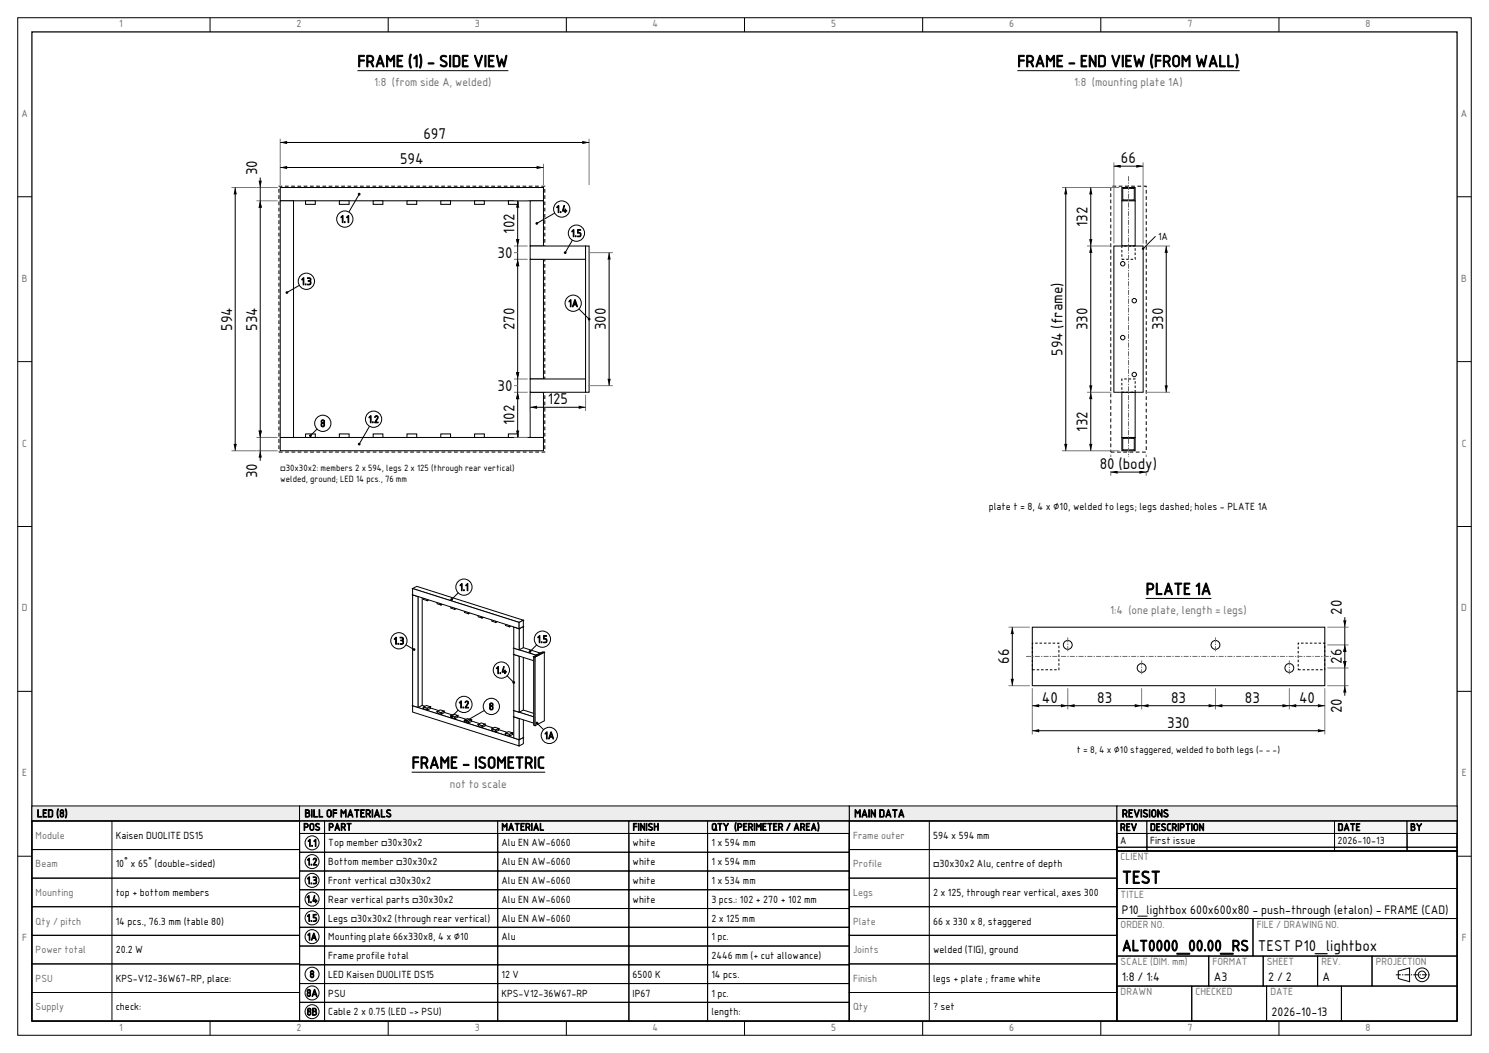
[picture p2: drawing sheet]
<svg xmlns="http://www.w3.org/2000/svg" width="420mm" height="297mm" viewBox="0 0 420 297" stroke-linecap="round" stroke-linejoin="round" font-family="sans-serif">
<g fill="none" stroke="#000" stroke-width=".28">
<path d="M5 5h410v287h-410zM59.3 5v4M109.5 5v4M159.7 5v4M210 5v4M260.2 5v4M310.5 5v4M360.7 5v4M5 55.5h4M411 55.5h4M5 102h4M411 102h4"/>
<path d="M5 148.5h4M411 148.5h4M5 195h4M411 195h4M5 241.5h4M411 241.5h4M59.3 288v4M109.5 288v4M159.7 288v4M210 288v4M260.2 288v4M310.5 288v4"/>
<path d="M360.7 288v4"/>
</g>
<path d="M9 9h402v279h-402z" fill="none" stroke="#000" stroke-width=".35"/>
<path d="M78.7 52.5h75v75h-75z" fill="none" stroke="#000" stroke-width=".28" stroke-dasharray="1.1 .7" stroke-linecap="butt"/>
<g fill="#fff" stroke="#000" stroke-width=".28">
<path d="M79 52.9h74.3v3.7h-74.3z" fill-rule="evenodd"/>
<path d="M79 123.4h74.3v3.7h-74.3z" fill-rule="evenodd"/>
<path d="M79 56.6h3.8v66.8h-3.8z" fill-rule="evenodd"/>
<path d="M149.5 56.6h3.8v12.8h-3.8z" fill-rule="evenodd"/>
<path d="M149.5 73.1h3.8v33.8h-3.8z" fill-rule="evenodd"/>
<path d="M149.5 110.6h3.8v12.8h-3.8z" fill-rule="evenodd"/>
<path d="M149.5 69.4h15.7v3.7h-15.7z" fill-rule="evenodd"/>
<path d="M149.5 106.9h15.7v3.7h-15.7z" fill-rule="evenodd"/>
<path d="M165.2 69.4h1v41.2h-1z" fill-rule="evenodd"/>
<path d="M86.2 56.6h2.7v1h-2.7z" fill-rule="evenodd"/>
<path d="M95.7 56.6h2.8v1h-2.8z" fill-rule="evenodd"/>
<path d="M105.3 56.6h2.7v1h-2.7z" fill-rule="evenodd"/>
<path d="M114.8 56.6h2.7v1h-2.7z" fill-rule="evenodd"/>
<path d="M124.3 56.6h2.8v1h-2.8z" fill-rule="evenodd"/>
<path d="M133.9 56.6h2.7v1h-2.7z" fill-rule="evenodd"/>
<path d="M143.4 56.6h2.8v1h-2.8z" fill-rule="evenodd"/>
<path d="M86.2 122.4h2.7v1h-2.7z" fill-rule="evenodd"/>
<path d="M95.7 122.4h2.8v1h-2.8z" fill-rule="evenodd"/>
<path d="M105.3 122.4h2.7v1h-2.7z" fill-rule="evenodd"/>
<path d="M114.8 122.4h2.7v1h-2.7z" fill-rule="evenodd"/>
<path d="M124.3 122.4h2.8v1h-2.8z" fill-rule="evenodd"/>
<path d="M133.9 122.4h2.7v1h-2.7z" fill-rule="evenodd"/>
<path d="M143.4 122.4h2.8v1h-2.8z" fill-rule="evenodd"/>
</g>
<path d="M79 39.1v13.1M166.2 39.1v13.1M153.3 46.2v6M149.5 111.3v4.6M165.2 111.3v4.6" fill="none" stroke="#7a7a7a" stroke-width=".28"/>
<path d="M79 47.2h74.3M79 40.2h87.2M149.5 114.9h15.7" fill="none" stroke="#000" stroke-width=".28"/>
<path d="M79 47.2l2-.4v.9zM79 40.2l2-.5v.9zM151.4 46.8l1.9 .4-1.9 .5zM164.2 39.7l2 .5-2 .4zM149.5 114.9l2-.5v.9zM163.2 114.4l2 .5-2 .4z" fill="#000"/>
<path d="M119 36.1h7.2v3.8h-7.2z" fill-rule="evenodd" fill="#fff"/>
<path d="M65.3 52.9h13M72.3 56.6h6M65.3 127.1h13M72.3 123.4h6" fill="none" stroke="#7a7a7a" stroke-width=".28"/>
<path d="M66.3 52.9v74.2M73.4 50.1v79.9" fill="none" stroke="#000" stroke-width=".28"/>
<path d="M66.3 52.9l.5 1.9h-.9zM72.9 50.9h1l-.5 2zM73.4 56.6l.5 2h-1zM65.9 125.2h.9l-.5 1.9zM72.9 121.4h1l-.5 2zM73.4 127.1l.5 2h-1z" fill="#000"/>
<path d="M62.2 86.3h3.8v7.5h-3.8z" fill-rule="evenodd" fill="#fff"/>
<path d="M145 56.6h3.8M145 71.3h1M145 69.4h3.8M145 73.1h3.8M165.9 71.3h7M145 108.8h1M145 106.9h3.8M145 110.6h3.8M165.9 108.8h7M145 123.4h3.8" fill="none" stroke="#7a7a7a" stroke-width=".28"/>
<path d="M101.3 54.8l-4 7M146 56.6v66.8M171.8 71.3v37.5" fill="none" stroke="#000" stroke-width=".28"/>
<g fill="#000">
<path d="M146 56.6l.5 2h-.9zM145.6 67.4h.9l-.5 2zM146 73.1l.5 2h-.9zM171.8 71.3l.5 1.9h-.9zM145.6 104.9h.9l-.5 2zM146 110.6l.5 2h-.9zM171.4 106.8h.9l-.5 2zM145.6 121.4h.9l-.5 2z"/>
<circle cx="101.3" cy="54.8" r=".39"/>
</g>
<circle cx="97.3" cy="61.8" r="2.29" fill="#fff" stroke="#000" stroke-width=".28"/>
<path d="M105.4 118.2l-4.1 7.1" fill="none" stroke="#000" stroke-width=".28"/>
<circle cx="101.3" cy="125.3" r=".39" fill="#000"/>
<circle cx="105.4" cy="118.2" r="2.29" fill="#fff" stroke="#000" stroke-width=".28"/>
<path d="M86.4 79.3l-5.5 3.2" fill="none" stroke="#000" stroke-width=".28"/>
<circle cx="80.9" cy="82.5" r=".39" fill="#000"/>
<circle cx="86.4" cy="79.3" r="2.29" fill="#fff" stroke="#000" stroke-width=".28"/>
<path d="M158.4 59l-7 4" fill="none" stroke="#000" stroke-width=".28"/>
<circle cx="151.4" cy="63" r=".39" fill="#000"/>
<circle cx="158.4" cy="59" r="2.29" fill="#fff" stroke="#000" stroke-width=".28"/>
<path d="M162.6 65.8l-3.2 5.5" fill="none" stroke="#000" stroke-width=".28"/>
<circle cx="159.4" cy="71.3" r=".39" fill="#000"/>
<circle cx="162.6" cy="65.8" r="2.29" fill="#fff" stroke="#000" stroke-width=".28"/>
<path d="M161.7 85.5l4.5 4.5" fill="none" stroke="#000" stroke-width=".28"/>
<circle cx="166.2" cy="90" r=".39" fill="#000"/>
<circle cx="161.7" cy="85.5" r="2.29" fill="#fff" stroke="#000" stroke-width=".28"/>
<path d="M91.1 119.4l-3.5 3.5" fill="none" stroke="#000" stroke-width=".28"/>
<circle cx="87.6" cy="122.9" r=".39" fill="#000"/>
<circle cx="91.1" cy="119.4" r="2.29" fill="#fff" stroke="#000" stroke-width=".28"/>
<path d="M100.8 19.9h42.6" fill="none" stroke="#000" stroke-width=".28"/>
<path d="M313.3 52.5h10v75h-10z" fill="none" stroke="#000" stroke-width=".28" stroke-dasharray="1.1 .7" stroke-linecap="butt"/>
<g fill="#fff" stroke="#000" stroke-width=".28">
<path d="M316.4 52.9h3.8v3.7h-3.8z" fill-rule="evenodd"/>
<path d="M316.7 53.1h3.2v3.3h-3.2z" fill-rule="evenodd"/>
<path d="M316.4 123.4h3.8v3.7h-3.8z" fill-rule="evenodd"/>
<path d="M316.7 123.6h3.2v3.3h-3.2z" fill-rule="evenodd"/>
<path d="M316.4 56.6h3.8v12.8h-3.8z" fill-rule="evenodd"/>
<path d="M316.4 73.1h3.8v33.8h-3.8z" fill-rule="evenodd"/>
<path d="M316.4 110.6h3.8v12.8h-3.8z" fill-rule="evenodd"/>
<path d="M314.2 69.4h8.2v41.2h-8.2z" fill-rule="evenodd"/>
<circle cx="316.7" cy="74.4" r=".63"/>
<circle cx="319.9" cy="84.8" r=".63"/>
<circle cx="316.7" cy="95.2" r=".63"/>
<circle cx="319.9" cy="105.6" r=".63"/>
</g>
<path d="M316.4 69.4h3.8v3.7h-3.8zM316.4 106.9h3.8v3.7h-3.8z" fill="none" stroke="#000" stroke-width=".28" stroke-dasharray=".7 .5" stroke-linecap="butt"/>
<path d="M318.3 49.7v80.6" fill="none" stroke="#6e6e6e" stroke-width=".28" stroke-dasharray="1.4 .4 .4 .4" stroke-linecap="butt"/>
<path d="M313.3 128.2v6M323.3 128.2v6" fill="none" stroke="#7a7a7a" stroke-width=".28"/>
<path d="M313.3 133.2h10" fill="none" stroke="#000" stroke-width=".28"/>
<path d="M313.3 133.2l2-.5v.9zM321.4 132.7l1.9 .5-1.9 .4z" fill="#000"/>
<path d="M309.8 129h17v3.8h-17z" fill-rule="evenodd" fill="#fff"/>
<path d="M314.2 45.8v22.9M322.4 45.8v22.9" fill="none" stroke="#7a7a7a" stroke-width=".28"/>
<path d="M314.2 46.9h8.2" fill="none" stroke="#000" stroke-width=".28"/>
<path d="M314.2 46.9l1.9-.5v.9zM320.5 46.4l1.9 .5-1.9 .4z" fill="#000"/>
<path d="M315.8 42.7h5.1v3.9h-5.1z" fill-rule="evenodd" fill="#fff"/>
<path d="M299.6 52.9h16.1M306.6 69.4h6.9M323.1 69.4h6.9M306.6 110.6h6.9M323.1 110.6h6.9M299.6 127.1h16.1" fill="none" stroke="#7a7a7a" stroke-width=".28"/>
<path d="M300.6 52.9v74.2M307.7 52.9v74.2M329 69.4v41.2" fill="none" stroke="#000" stroke-width=".28"/>
<path d="M300.6 52.9l.5 1.9h-.9zM307.7 52.9l.4 1.9h-.9zM307.2 67.4h.9l-.4 2zM307.7 69.4l.4 1.9h-.9zM329 69.4l.4 1.9h-.9zM307.2 108.7h.9l-.4 1.9zM307.7 110.6l.4 2h-.9zM328.5 108.7h.9l-.4 1.9zM300.2 125.2h.9l-.5 1.9zM307.2 125.2h.9l-.4 1.9z" fill="#000"/>
<path d="M296.5 79.2h3.8v21.6h-3.8z" fill-rule="evenodd" fill="#fff"/>
<path d="M287 19.9h62.7M325.9 66.6l-3.5 3.5" fill="none" stroke="#000" stroke-width=".28"/>
<circle cx="322.4" cy="70.1" r=".35" fill="#000"/>
<g fill="#fff" stroke="#000" stroke-width=".28">
<path d="M116.4 199.1l1.2-.6 30 9.5-1.2 .6z" fill-rule="evenodd"/>
<path d="M119.4 199.4l.9-.4 1.1 .3-.9 .5z" fill-rule="evenodd"/>
<path d="M120.5 199.8l.9-.5v.5l-.9 .5z" fill-rule="evenodd"/>
<path d="M119.4 199.4l1.1 .4v.5l-1.1-.4z" fill-rule="evenodd"/>
<path d="M123.3 200.7l.9-.5 1.1 .4-.9 .4z" fill-rule="evenodd"/>
<path d="M124.4 201l.9-.4v.4l-.9 .5z" fill-rule="evenodd"/>
<path d="M123.3 200.7l1.1 .3v.5l-1.1-.4z" fill-rule="evenodd"/>
<path d="M117.9 168.2l1.2-.6v31.3l-1.2 .7z" fill-rule="evenodd"/>
<path d="M127.1 201.9l.9-.5 1.1 .4-.8 .5z" fill-rule="evenodd"/>
<path d="M116.4 167.8l1.5 .4v31.4l-1.5-.5z" fill-rule="evenodd"/>
<path d="M128.3 202.3l.8-.5v.5l-.8 .4z" fill-rule="evenodd"/>
<path d="M127.1 201.9l1.2 .4v.4l-1.2-.3z" fill-rule="evenodd"/>
<path d="M131 203.1l.9-.4 1.1 .3-.9 .5z" fill-rule="evenodd"/>
<path d="M116.4 199.1l30 9.5v1.8l-30-9.6z" fill-rule="evenodd"/>
<path d="M132.1 203.5l.9-.5v.5l-.9 .4z" fill-rule="evenodd"/>
<path d="M131 203.1l1.1 .4v.4l-1.1-.3z" fill-rule="evenodd"/>
<path d="M134.9 204.4l.8-.5 1.2 .4-.9 .4z" fill-rule="evenodd"/>
<path d="M136 204.7l.9-.4v.4l-.9 .5z" fill-rule="evenodd"/>
<path d="M134.9 204.4l1.1 .3v.5l-1.1-.4z" fill-rule="evenodd"/>
<path d="M116.4 167.8l1.2-.7 1.5 .5-1.2 .6z" fill-rule="evenodd"/>
<path d="M119.4 168.6l.9-.5 1.1 .4-.9 .5z" fill-rule="evenodd"/>
<path d="M138.7 205.6l.9-.5 1.1 .4-.9 .4z" fill-rule="evenodd"/>
<path d="M120.5 169l.9-.5v.5l-.9 .4z" fill-rule="evenodd"/>
<path d="M139.8 205.9l.9-.4v.4l-.9 .5z" fill-rule="evenodd"/>
<path d="M119.4 168.6l1.1 .4v.4l-1.1-.3z" fill-rule="evenodd"/>
<path d="M138.7 205.6l1.1 .3v.5l-1.1-.4z" fill-rule="evenodd"/>
<path d="M123.3 169.8l.9-.4 1.1 .3-.9 .5z" fill-rule="evenodd"/>
<path d="M142.6 206.8l.9-.4 1.1 .3-.9 .5z" fill-rule="evenodd"/>
<path d="M124.4 170.2l.9-.5v.5l-.9 .4z" fill-rule="evenodd"/>
<path d="M143.7 207.2l.9-.5v.5l-.9 .4z" fill-rule="evenodd"/>
<path d="M123.3 169.8l1.1 .4v.4l-1.1-.3z" fill-rule="evenodd"/>
<path d="M142.6 206.8l1.1 .4v.4l-1.1-.3z" fill-rule="evenodd"/>
<path d="M146.4 208.6l1.2-.6v1.8l-1.2 .6z" fill-rule="evenodd"/>
<path d="M127.1 171l.9-.4 1.1 .4-.8 .4z" fill-rule="evenodd"/>
<path d="M128.3 171.4l.8-.4v.4l-.8 .5z" fill-rule="evenodd"/>
<path d="M127.1 171l1.2 .4v.5l-1.2-.4z" fill-rule="evenodd"/>
<path d="M146.4 202.6l1.2-.6v6l-1.2 .6z" fill-rule="evenodd"/>
<path d="M144.9 202.2l1.5 .4v6l-1.5-.5z" fill-rule="evenodd"/>
<path d="M144.9 202.2l1.2-.7 1.5 .5-1.2 .6z" fill-rule="evenodd"/>
<path d="M131 172.3l.9-.5 1.1 .4-.9 .4z" fill-rule="evenodd"/>
<path d="M132.1 172.6l.9-.4v.4l-.9 .5z" fill-rule="evenodd"/>
<path d="M131 172.3l1.1 .3v.5l-1.1-.4z" fill-rule="evenodd"/>
<path d="M116.4 166l1.2-.6 30 9.5-1.2 .7z" fill-rule="evenodd"/>
<path d="M144.9 200.4l1.2-.6 6.3 2-1.2 .6z" fill-rule="evenodd"/>
<path d="M144.9 200.4l6.3 2v1.8l-6.3-2z" fill-rule="evenodd"/>
<path d="M134.9 173.5l.8-.5 1.2 .4-.9 .5z" fill-rule="evenodd"/>
<path d="M136 173.9l.9-.5v.5l-.9 .4z" fill-rule="evenodd"/>
<path d="M134.9 173.5l1.1 .4v.4l-1.1-.3z" fill-rule="evenodd"/>
<path d="M151.2 202.4l1.2-.6v1.8l-1.2 .6z" fill-rule="evenodd"/>
<path d="M146.4 185.1l1.2-.7v15.9l-1.2 .6z" fill-rule="evenodd"/>
<path d="M144.9 184.6l1.5 .5v15.8l-1.5-.5z" fill-rule="evenodd"/>
<path d="M138.7 174.7l.9-.4 1.1 .3-.9 .5z" fill-rule="evenodd"/>
<path d="M139.8 175.1l.9-.5v.5l-.9 .5z" fill-rule="evenodd"/>
<path d="M138.7 174.7l1.1 .4v.5l-1.1-.4z" fill-rule="evenodd"/>
<path d="M144.9 184.6l1.2-.6 1.5 .4-1.2 .7z" fill-rule="evenodd"/>
<path d="M142.6 176l.9-.5 1.1 .4-.9 .4z" fill-rule="evenodd"/>
<path d="M143.7 176.3l.9-.4v.4l-.9 .5z" fill-rule="evenodd"/>
<path d="M142.6 176l1.1 .3v.5l-1.1-.4z" fill-rule="evenodd"/>
<path d="M144.9 182.8l1.2-.6 6.3 2-1.2 .6z" fill-rule="evenodd"/>
<path d="M146.4 177.3l1.2-.6v6l-1.2 .6z" fill-rule="evenodd"/>
<path d="M144.9 182.8l6.3 2v1.8l-6.3-2z" fill-rule="evenodd"/>
<path d="M150.5 185.2l.4 .1v19.4l-.4-.2z" fill-rule="evenodd"/>
<path d="M144.9 176.8l1.5 .5v6l-1.5-.5z" fill-rule="evenodd"/>
<path d="M144.9 176.8l1.2-.6 1.5 .5-1.2 .6z" fill-rule="evenodd"/>
<path d="M116.4 166l30 9.6v1.7l-30-9.5z" fill-rule="evenodd"/>
<path d="M151.2 184.8l1.2-.6v1.8l-1.2 .6z" fill-rule="evenodd"/>
<path d="M150.9 185.3l2.6-1.3v19.3l-2.6 1.4z" fill-rule="evenodd"/>
<path d="M146.4 175.6l1.2-.7v1.8l-1.2 .6z" fill-rule="evenodd"/>
<path d="M150.5 185.2l2.6-1.4 .4 .2-2.6 1.3z" fill-rule="evenodd"/>
</g>
<path d="M130.9 165.6l-3.5 3.5" fill="none" stroke="#000" stroke-width=".28"/>
<circle cx="127.4" cy="169.1" r=".39" fill="#000"/>
<circle cx="130.9" cy="165.6" r="2.29" fill="#fff" stroke="#000" stroke-width=".28"/>
<path d="M130.9 198.7l-3.5 3.5" fill="none" stroke="#000" stroke-width=".28"/>
<circle cx="127.4" cy="202.2" r=".39" fill="#000"/>
<circle cx="130.9" cy="198.7" r="2.29" fill="#fff" stroke="#000" stroke-width=".28"/>
<path d="M112.5 180.7l4.3 2.5" fill="none" stroke="#000" stroke-width=".28"/>
<circle cx="116.8" cy="183.2" r=".39" fill="#000"/>
<circle cx="112.5" cy="180.7" r="2.29" fill="#fff" stroke="#000" stroke-width=".28"/>
<path d="M141.4 189l3.5 3.5" fill="none" stroke="#000" stroke-width=".28"/>
<circle cx="144.9" cy="192.5" r=".39" fill="#000"/>
<circle cx="141.4" cy="189" r="2.29" fill="#fff" stroke="#000" stroke-width=".28"/>
<path d="M153 180.3l-3.5 3.5" fill="none" stroke="#000" stroke-width=".28"/>
<circle cx="149.5" cy="183.8" r=".39" fill="#000"/>
<circle cx="153" cy="180.3" r="2.29" fill="#fff" stroke="#000" stroke-width=".28"/>
<path d="M151.5 203.9l3.4 3.5" fill="none" stroke="#000" stroke-width=".28"/>
<circle cx="151.5" cy="203.9" r=".39" fill="#000"/>
<circle cx="154.9" cy="207.4" r="2.29" fill="#fff" stroke="#000" stroke-width=".28"/>
<path d="M138.6 199.2l-7 4.1" fill="none" stroke="#000" stroke-width=".28"/>
<circle cx="131.6" cy="203.3" r=".39" fill="#000"/>
<circle cx="138.6" cy="199.2" r="2.29" fill="#fff" stroke="#000" stroke-width=".28"/>
<path d="M116.1 217.8h37.7" fill="none" stroke="#000" stroke-width=".28"/>
<path d="M291.2 176.9h82.5v16.5h-82.5z" fill-rule="evenodd" fill="#fff" stroke="#000" stroke-width=".28"/>
<path d="M291.2 181.4h7.5v7.5h-7.5zM366.2 181.4h7.5v7.5h-7.5z" fill="none" stroke="#000" stroke-width=".28" stroke-dasharray=".7 .5" stroke-linecap="butt"/>
<g fill="#fff" stroke="#000" stroke-width=".28">
<circle cx="301.2" cy="181.9" r="1.25"/>
<circle cx="322" cy="188.4" r="1.25"/>
<circle cx="342.8" cy="181.9" r="1.25"/>
<circle cx="363.7" cy="188.4" r="1.25"/>
</g>
<path d="M301.2 179.8v4.2M342.8 179.8v4.2M289.4 185.2h86M322 186.3v4.2M363.7 186.3v4.2" fill="none" stroke="#6e6e6e" stroke-width=".28" stroke-dasharray="1.4 .4 .4 .4" stroke-linecap="butt"/>
<path d="M291.2 194.1v13.1M301.2 194.1v6M322 194.1v6M342.8 194.1v6M363.7 194.1v6M373.7 194.1v13.1" fill="none" stroke="#7a7a7a" stroke-width=".28"/>
<path d="M291.2 199h82.5M291.2 206.1h82.5" fill="none" stroke="#000" stroke-width=".28"/>
<path d="M291.2 199l1.9-.4v.9zM299.2 198.6l2 .4-2 .5zM301.2 199l1.9-.4v.9zM320.1 198.6l1.9 .4-1.9 .5zM322 199l2-.4v.9zM340.9 198.6l1.9 .4-1.9 .5zM342.8 199l2-.4v.9zM361.7 198.6l2 .4-2 .5zM363.7 199l1.9-.4v.9zM371.7 198.6l2 .4-2 .5zM291.2 206.1l1.9-.5v1zM371.7 205.6l2 .5-2 .5z" fill="#000"/>
<path d="M328.8 202h7.2v3.8h-7.2z" fill-rule="evenodd" fill="#fff"/>
<path d="M284.5 176.9h6M374.4 176.9h6M284.5 193.4h6M374.4 181.9h6M374.4 188.4h6M374.4 193.4h6" fill="none" stroke="#7a7a7a" stroke-width=".28"/>
<path d="M285.5 176.9v16.5M379.3 174.1v22.1" fill="none" stroke="#000" stroke-width=".28"/>
<path d="M285.5 176.9l.5 1.9h-.9zM378.9 175h.9l-.5 1.9zM285.1 191.5h.9l-.5 1.9zM379.3 181.9l.5 1.9h-.9zM378.9 186.5h.9l-.5 1.9zM379.3 193.4l.5 1.9h-.9z" fill="#000"/>
<path d="M281.4 182.6h3.8v5.1h-3.8z" fill-rule="evenodd" fill="#fff"/>
<path d="M323.2 168.8h18.5" fill="none" stroke="#000" stroke-width=".28"/>
<path d="M9 227.3h75.5v4.3h-75.5z" fill-rule="evenodd" fill="#ededed" stroke="#000" stroke-width=".28"/>
<path d="M9 231.6h75.5v8h-75.5zM9 239.6h75.5v8.1h-75.5zM9 231.6h75.5v56.4h-75.5zM31.6 231.6v56.4M9 247.7h75.5v8h-75.5zM9 255.7h75.5v8.1h-75.5zM9 263.8h75.5v8.1h-75.5zM9 271.9h75.5v8h-75.5zM9 279.9h75.5v8.1h-75.5z" fill="none" stroke="#000" stroke-width=".28"/>
<path d="M239.6 227.3h75.4v4.3h-75.4z" fill-rule="evenodd" fill="#ededed" stroke="#000" stroke-width=".28"/>
<path d="M239.6 231.6h75.4v8h-75.4zM239.6 239.6h75.4v8.1h-75.4zM239.6 231.6h75.4v56.4h-75.4zM262.1 231.6v56.4M239.6 247.7h75.4v8h-75.4zM239.6 255.7h75.4v8.1h-75.4zM239.6 263.8h75.4v8.1h-75.4zM239.6 271.9h75.4v8h-75.4zM239.6 279.9h75.4v8.1h-75.4z" fill="none" stroke="#000" stroke-width=".28"/>
<path d="M84.5 227.3h155v4.3h-155z" fill-rule="evenodd" fill="#ededed" stroke="#000" stroke-width=".28"/>
<g fill="#f6f6f6" stroke="#000" stroke-width=".28">
<path d="M84.5 231.6h7v3.5h-7z" fill-rule="evenodd"/>
<path d="M91.5 231.6h48.9v3.5h-48.9z" fill-rule="evenodd"/>
<path d="M140.4 231.6h37v3.5h-37z" fill-rule="evenodd"/>
<path d="M177.4 231.6h22.2v3.5h-22.2z" fill-rule="evenodd"/>
<path d="M199.6 231.6h39.9v3.5h-39.9z" fill-rule="evenodd"/>
</g>
<path d="M84.5 235.1h7v5.3h-7z" fill="none" stroke="#000" stroke-width=".28"/>
<circle cx="88" cy="237.7" r="1.98" fill="#fff" stroke="#000" stroke-width=".28"/>
<path d="M91.5 235.1h48.9v5.3h-48.9zM140.4 235.1h37v5.3h-37zM177.4 235.1h22.2v5.3h-22.2zM199.6 235.1h39.9v5.3h-39.9zM84.5 240.4h7v5.3h-7z" fill="none" stroke="#000" stroke-width=".28"/>
<circle cx="88" cy="243" r="1.98" fill="#fff" stroke="#000" stroke-width=".28"/>
<path d="M84.5 245.7h7v5.3h-7zM91.5 240.4h48.9v5.3h-48.9zM140.4 240.4h37v5.3h-37zM177.4 240.4h22.2v5.3h-22.2zM199.6 240.4h39.9v5.3h-39.9z" fill="none" stroke="#000" stroke-width=".28"/>
<circle cx="88" cy="248.3" r="1.98" fill="#fff" stroke="#000" stroke-width=".28"/>
<path d="M84.5 251h7v5.3h-7zM91.5 245.7h48.9v5.3h-48.9zM140.4 245.7h37v5.3h-37zM177.4 245.7h22.2v5.3h-22.2zM199.6 245.7h39.9v5.3h-39.9z" fill="none" stroke="#000" stroke-width=".28"/>
<circle cx="88" cy="253.6" r="1.98" fill="#fff" stroke="#000" stroke-width=".28"/>
<path d="M84.5 256.3h7v5.2h-7zM91.5 251h48.9v5.3h-48.9zM140.4 251h37v5.3h-37zM177.4 251h22.2v5.3h-22.2zM199.6 251h39.9v5.3h-39.9z" fill="none" stroke="#000" stroke-width=".28"/>
<circle cx="88" cy="258.9" r="1.98" fill="#fff" stroke="#000" stroke-width=".28"/>
<path d="M91.5 256.3h48.9v5.2h-48.9zM140.4 256.3h37v5.2h-37zM177.4 256.3h22.2v5.2h-22.2zM199.6 256.3h39.9v5.2h-39.9zM84.5 261.5h7v5.3h-7z" fill="none" stroke="#000" stroke-width=".28"/>
<circle cx="88" cy="264.2" r="1.98" fill="#fff" stroke="#000" stroke-width=".28"/>
<path d="M84.5 266.8h7v5.3h-7zM84.5 272.1h7v5.3h-7zM91.5 261.5h48.9v5.3h-48.9zM91.5 266.8h48.9v5.3h-48.9zM140.4 261.5h37v5.3h-37zM140.4 266.8h37v5.3h-37zM177.4 261.5h22.2v5.3h-22.2zM177.4 266.8h22.2v5.3h-22.2zM199.6 261.5h39.9v5.3h-39.9zM199.6 266.8h39.9v5.3h-39.9z" fill="none" stroke="#000" stroke-width=".28"/>
<circle cx="88" cy="274.8" r="1.98" fill="#fff" stroke="#000" stroke-width=".28"/>
<path d="M84.5 277.4h7v5.3h-7zM91.5 272.1h48.9v5.3h-48.9zM140.4 272.1h37v5.3h-37zM177.4 272.1h22.2v5.3h-22.2zM199.6 272.1h39.9v5.3h-39.9z" fill="none" stroke="#000" stroke-width=".28"/>
<circle cx="88" cy="280.1" r="1.98" fill="#fff" stroke="#000" stroke-width=".28"/>
<path d="M91.5 277.4h48.9v5.3h-48.9zM140.4 277.4h37v5.3h-37zM177.4 277.4h22.2v5.3h-22.2zM199.6 277.4h39.9v5.3h-39.9zM84.5 282.7h7v5.3h-7z" fill="none" stroke="#000" stroke-width=".28"/>
<circle cx="88" cy="285.4" r="1.98" fill="#fff" stroke="#000" stroke-width=".28"/>
<path d="M84.5 231.6h155v56.4h-155zM91.5 282.7h48.9v5.3h-48.9zM140.4 282.7h37v5.3h-37zM177.4 282.7h22.2v5.3h-22.2zM199.6 282.7h39.9v5.3h-39.9z" fill="none" stroke="#000" stroke-width=".28"/>
<path d="M315 227.3h96v4.3h-96z" fill-rule="evenodd" fill="#ededed" stroke="#000" stroke-width=".28"/>
<g fill="#f6f6f6" stroke="#000" stroke-width=".28">
<path d="M315 231.6h8.5v3.5h-8.5z" fill-rule="evenodd"/>
<path d="M323.5 231.6h52.9v3.5h-52.9z" fill-rule="evenodd"/>
<path d="M376.4 231.6h20.5v3.5h-20.5z" fill-rule="evenodd"/>
<path d="M396.9 231.6h14.1v3.5h-14.1z" fill-rule="evenodd"/>
</g>
<g fill="none" stroke="#000" stroke-width=".28">
<path d="M315 235.1h8.5v3.9h-8.5zM315 239h8.5v1h-8.5zM315 231.6h96v8.4h-96zM323.5 235.1h52.9v3.9h-52.9zM323.5 239h52.9v1h-52.9zM376.4 235.1h20.5v3.9h-20.5zM376.4 239h20.5v1h-20.5zM396.9 235.1h14.1v3.9h-14.1zM396.9 239h14.1v1h-14.1zM315 240h96v10.6h-96zM315 250.6h96v8.5h-96zM315 259.1h38.4v10.6h-38.4z"/>
<path d="M353.4 259.1h57.6v10.6h-57.6zM315 269.7h26v8.4h-26zM315 278.1h21.2v9.9h-21.2zM336.2 278.1h21.1v9.9h-21.1zM341 269.7h15.3v8.4h-15.3zM356.3 269.7h15.4v8.4h-15.4zM357.3 278.1h21.1v9.9h-21.1zM371.7 269.7h15.3v8.4h-15.3zM378.4 278.1h32.6v9.9h-32.6zM387 269.7h24v8.4h-24zM394.4 273.9l3.2-.9v3.9l-3.2-.9z"/>
<circle cx="401.1" cy="274.9" r="1.94"/>
<circle cx="401.1" cy="274.9" r="1.06"/>
</g>
<path d="M393.7 274.9h9.9" fill="none" stroke="#000" stroke-width=".28" stroke-dasharray="1.4 .4 .4 .4" stroke-linecap="butt"/>
<path d="M315 240h96v48h-96z" fill="none" stroke="#000" stroke-width=".35"/>
<text font-size="4.9" x="316.5" y="249.2">TEST</text>
<g font-size="4.6">
<text x="100.8" y="18.9">FRAME (1) - SIDE VIEW</text>
<text x="287" y="18.9">FRAME - END VIEW (FROM WALL)</text>
<text x="323.2" y="167.7">PLATE 1A</text>
<text x="116.1" y="216.7">FRAME - ISOMETRIC</text>
</g>
<text font-size="4.3" x="316.5" y="268.2">ALT0000_00.00_RS</text>
<g font-size="4.2">
<text x="119.4" y="39.3">697</text>
<text x="112.8" y="46.4">594</text>
<text x="316.2" y="46">66</text>
<text x="72.5" y="49.4" transform="rotate(-90 72.5 49.4)">30</text>
<text x="145.1" y="65.9" transform="rotate(-90 145.1 65.9)">102</text>
<text x="306.8" y="64" transform="rotate(-90 306.8 64)">132</text>
<text x="140.4" y="72.7">30</text>
<text x="65.5" y="93.3" transform="rotate(-90 65.5 93.3)">594</text>
<text x="72.5" y="93.3" transform="rotate(-90 72.5 93.3)">534</text>
<text x="145.1" y="93.2" transform="rotate(-90 145.1 93.2)">270</text>
<text x="170.9" y="93.2" transform="rotate(-90 170.9 93.2)">300</text>
<text x="306.8" y="93.2" transform="rotate(-90 306.8 93.2)">330</text>
<text x="328.1" y="93.2" transform="rotate(-90 328.1 93.2)">330</text>
<text x="299.7" y="100.4" transform="rotate(-90 299.7 100.4)">594 (frame)</text>
<text x="140.4" y="110.2">30</text>
<text x="154.5" y="114">125</text>
<text x="145.1" y="119.9" transform="rotate(-90 145.1 119.9)">102</text>
<text x="306.8" y="121.8" transform="rotate(-90 306.8 121.8)">132</text>
<text x="72.5" y="134.9" transform="rotate(-90 72.5 134.9)">30</text>
<text x="310.2" y="132.3">80 (body)</text>
<text x="378.4" y="173.4" transform="rotate(-90 378.4 173.4)">20</text>
<text x="284.7" y="187.3" transform="rotate(-90 284.7 187.3)">66</text>
<text x="378.4" y="187.3" transform="rotate(-90 378.4 187.3)">26</text>
<text x="293.9" y="198.2">40</text>
<text x="309.5" y="198.2">83</text>
<text x="330.3" y="198.2">83</text>
<text x="351.1" y="198.2">83</text>
<text x="366.4" y="198.2">40</text>
<text x="378.4" y="201.2" transform="rotate(-90 378.4 201.2)">20</text>
<text x="329.3" y="205.2">330</text>
<text x="354.8" y="268.2">TEST P10_lightbox</text>
</g>
<g font-size="3.4">
<text x="316.5" y="257.7">P10_lightbox 600x600x80 - push-through (etalon) - FRAME (CAD)</text>
<text x="316.5" y="276.7">1:8 / 1:4</text>
<text x="342.4" y="276.7">A3</text>
<text x="357.7" y="276.7">2 / 2</text>
<text x="373.1" y="276.7">A</text>
<text x="358.7" y="286.6">2026-10-13</text>
</g>
<g font-size="3.2" fill="#6e6e6e">
<text x="105.6" y="24.3">1:8 (from side A, welded)</text>
<text x="303" y="24.3">1:8 (mounting plate 1A)</text>
<text x="313.1" y="173.1">1:4 (one plate, length = legs)</text>
<text x="126.9" y="222.1">not to scale</text>
</g>
<g font-size="3">
<text x="10.4" y="230.5">LED (8)</text>
<text x="85.9" y="230.5">BILL OF MATERIALS</text>
<text x="241" y="230.5">MAIN DATA</text>
<text x="316.5" y="230.5">REVISIONS</text>
</g>
<g font-size="2.8" fill="#6e6e6e">
<text x="33.6" y="7.7">1</text>
<text x="83.7" y="7.7">2</text>
<text x="133.9" y="7.7">3</text>
<text x="184.1" y="7.7">4</text>
<text x="234.4" y="7.7">5</text>
<text x="284.7" y="7.7">6</text>
<text x="334.9" y="7.7">7</text>
<text x="385.2" y="7.7">8</text>
<text x="6.1" y="33">A</text>
<text x="412.1" y="33">A</text>
<text x="6.2" y="79.5">B</text>
<text x="412.2" y="79.5">B</text>
<text x="6.3" y="126">C</text>
<text x="412.3" y="126">C</text>
<text x="6.2" y="172.5">D</text>
<text x="412.2" y="172.5">D</text>
<text x="6.3" y="219">E</text>
<text x="412.3" y="219">E</text>
<text x="10.1" y="236.6">Module</text>
<text x="240.6" y="236.6">Frame outer</text>
<text x="10.1" y="244.7">Beam</text>
<text x="240.6" y="244.7">Profile</text>
<text x="316.1" y="242.7">CLIENT</text>
<text x="10.1" y="252.7">Mounting</text>
<text x="240.6" y="252.7">Legs</text>
<text x="316.1" y="253.3">TITLE</text>
<text x="10.1" y="260.8">Qty / pitch</text>
<text x="240.6" y="260.8">Plate</text>
<text x="316.1" y="261.7">ORDER NO.</text>
<text x="354.5" y="261.7">FILE / DRAWING NO.</text>
<text x="6.3" y="265.5">F</text>
<text x="10.1" y="268.9">Power total</text>
<text x="240.6" y="268.9">Joints</text>
<text x="412.3" y="265.5">F</text>
<text x="316.1" y="272.3">SCALE (DIM. mm)</text>
<text x="342" y="272.3">FORMAT</text>
<text x="357.4" y="272.3">SHEET</text>
<text x="372.7" y="272.3">REV.</text>
<text x="388.1" y="272.3">PROJECTION</text>
<text x="10.1" y="276.9">PSU</text>
<text x="240.6" y="276.9">Finish</text>
<text x="316.1" y="280.8">DRAWN</text>
<text x="337.2" y="280.8">CHECKED</text>
<text x="358.3" y="280.8">DATE</text>
<text x="10.1" y="285">Supply</text>
<text x="240.6" y="285">Qty</text>
<text x="33.6" y="290.7">1</text>
<text x="83.7" y="290.7">2</text>
<text x="133.9" y="290.7">3</text>
<text x="184.1" y="290.7">4</text>
<text x="234.4" y="290.7">5</text>
<text x="284.7" y="290.7">6</text>
<text x="334.9" y="290.7">7</text>
<text x="385.2" y="290.7">8</text>
</g>
<g font-size="2.8">
<text x="156.8" y="60">1.4</text>
<text x="96" y="62.8">1.1</text>
<text x="161.1" y="66.8">1.5</text>
<text x="326.6" y="67.6">1A</text>
<text x="84.9" y="80.4">1.3</text>
<text x="160.3" y="86.5">1A</text>
<text x="103.9" y="119.3">1.2</text>
<text x="90.3" y="120.4">8</text>
<text x="278.9" y="143.7">plate t = 8, 4 x ⌀10, welded to legs; legs dashed; holes - PLATE 1A</text>
<text x="129.6" y="166.6">1.1</text>
<text x="111" y="181.8">1.3</text>
<text x="151.5" y="181.3">1.5</text>
<text x="139.8" y="190">1.4</text>
<text x="129.4" y="199.7">1.2</text>
<text x="137.9" y="200.3">8</text>
<text x="153.5" y="208.4">1A</text>
<text x="32.6" y="236.6">Kaisen DUOLITE DS15</text>
<text x="85.6" y="234.2">POS</text>
<text x="86.7" y="238.7">1.1</text>
<text x="92.6" y="234.2">PART</text>
<text x="92.6" y="238.8">Top member □30x30x2</text>
<text x="141.4" y="234.2">MATERIAL</text>
<text x="141.4" y="238.8">Alu EN AW-6060</text>
<text x="178.4" y="234.2">FINISH</text>
<text x="178.4" y="238.8">white</text>
<text x="200.6" y="234.2">QTY (PERIMETER / AREA)</text>
<text x="200.6" y="238.8">1 x 594 mm</text>
<text x="263.2" y="236.6">594 x 594 mm</text>
<text x="315.9" y="234.3">REV</text>
<text x="315.9" y="238">A</text>
<text x="324.4" y="234.3">DESCRIPTION</text>
<text x="324.4" y="238">First issue</text>
<text x="377.3" y="234.3">DATE</text>
<text x="377.3" y="238">2026-10-13</text>
<text x="397.8" y="234.3">BY</text>
<text x="32.6" y="244.7">10˚ x 65˚ (double-sided)</text>
<text x="86.5" y="244">1.2</text>
<text x="92.6" y="244">Bottom member □30x30x2</text>
<text x="141.4" y="244">Alu EN AW-6060</text>
<text x="178.4" y="244">white</text>
<text x="200.6" y="244">1 x 594 mm</text>
<text x="263.2" y="244.7">□30x30x2 Alu, centre of depth</text>
<text x="86.5" y="249.3">1.3</text>
<text x="92.6" y="249.3">Front vertical □30x30x2</text>
<text x="141.4" y="249.3">Alu EN AW-6060</text>
<text x="178.4" y="249.3">white</text>
<text x="200.6" y="249.3">1 x 534 mm</text>
<text x="32.6" y="252.7">top + bottom members</text>
<text x="86.4" y="254.6">1.4</text>
<text x="92.6" y="254.6">Rear vertical parts □30x30x2</text>
<text x="141.4" y="254.6">Alu EN AW-6060</text>
<text x="178.4" y="254.6">white</text>
<text x="200.6" y="254.6">3 pcs.: 102 + 270 + 102 mm</text>
<text x="263.2" y="252.7">2 x 125, through rear vertical, axes 300</text>
<text x="32.6" y="260.8">14 pcs., 76.3 mm (table 80)</text>
<text x="86.5" y="259.9">1.5</text>
<text x="92.6" y="259.9">Legs □30x30x2 (through rear vertical)</text>
<text x="141.4" y="259.9">Alu EN AW-6060</text>
<text x="200.6" y="259.9">2 x 125 mm</text>
<text x="263.2" y="260.8">66 x 330 x 8, staggered</text>
<text x="32.6" y="268.9">20.2 W</text>
<text x="86.6" y="265.2">1A</text>
<text x="92.6" y="265.2">Mounting plate 66x330x8, 4 x ⌀10</text>
<text x="141.4" y="265.2">Alu</text>
<text x="200.6" y="265.2">1 pc.</text>
<text x="263.2" y="268.9">welded (TIG), ground</text>
<text x="87.3" y="275.8">8</text>
<text x="92.6" y="270.5">Frame profile total</text>
<text x="92.6" y="275.8">LED Kaisen DUOLITE DS15</text>
<text x="141.4" y="275.8">12 V</text>
<text x="178.4" y="275.8">6500 K</text>
<text x="200.6" y="270.5">2446 mm (+ cut allowance)</text>
<text x="200.6" y="275.8">14 pcs.</text>
<text x="32.6" y="276.9">KPS-V12-36W67-RP, place:</text>
<text x="86.4" y="281.1">8A</text>
<text x="92.6" y="281.1">PSU</text>
<text x="141.4" y="281.1">KPS-V12-36W67-RP</text>
<text x="178.4" y="281.1">IP67</text>
<text x="200.6" y="281.1">1 pc.</text>
<text x="263.2" y="276.9">legs + plate ; frame white</text>
<text x="32.6" y="285">check:</text>
<text x="86.5" y="286.4">8B</text>
<text x="92.6" y="286.4">Cable 2 x 0.75 (LED -&gt; PSU)</text>
<text x="200.6" y="286.4">length:</text>
<text x="263.2" y="285">? set</text>
</g>
<text font-size="2.6" x="303.7" y="212.5">t = 8, 4 x ⌀10 staggered, welded to both legs (- - -)</text>
<g font-size="2.5">
<text x="79" y="132.8">□30x30x2: members 2 x 594, legs 2 x 125 (through rear vertical)</text>
<text x="79" y="136">welded, ground; LED 14 pcs., 76 mm</text>
</g>
</svg>
